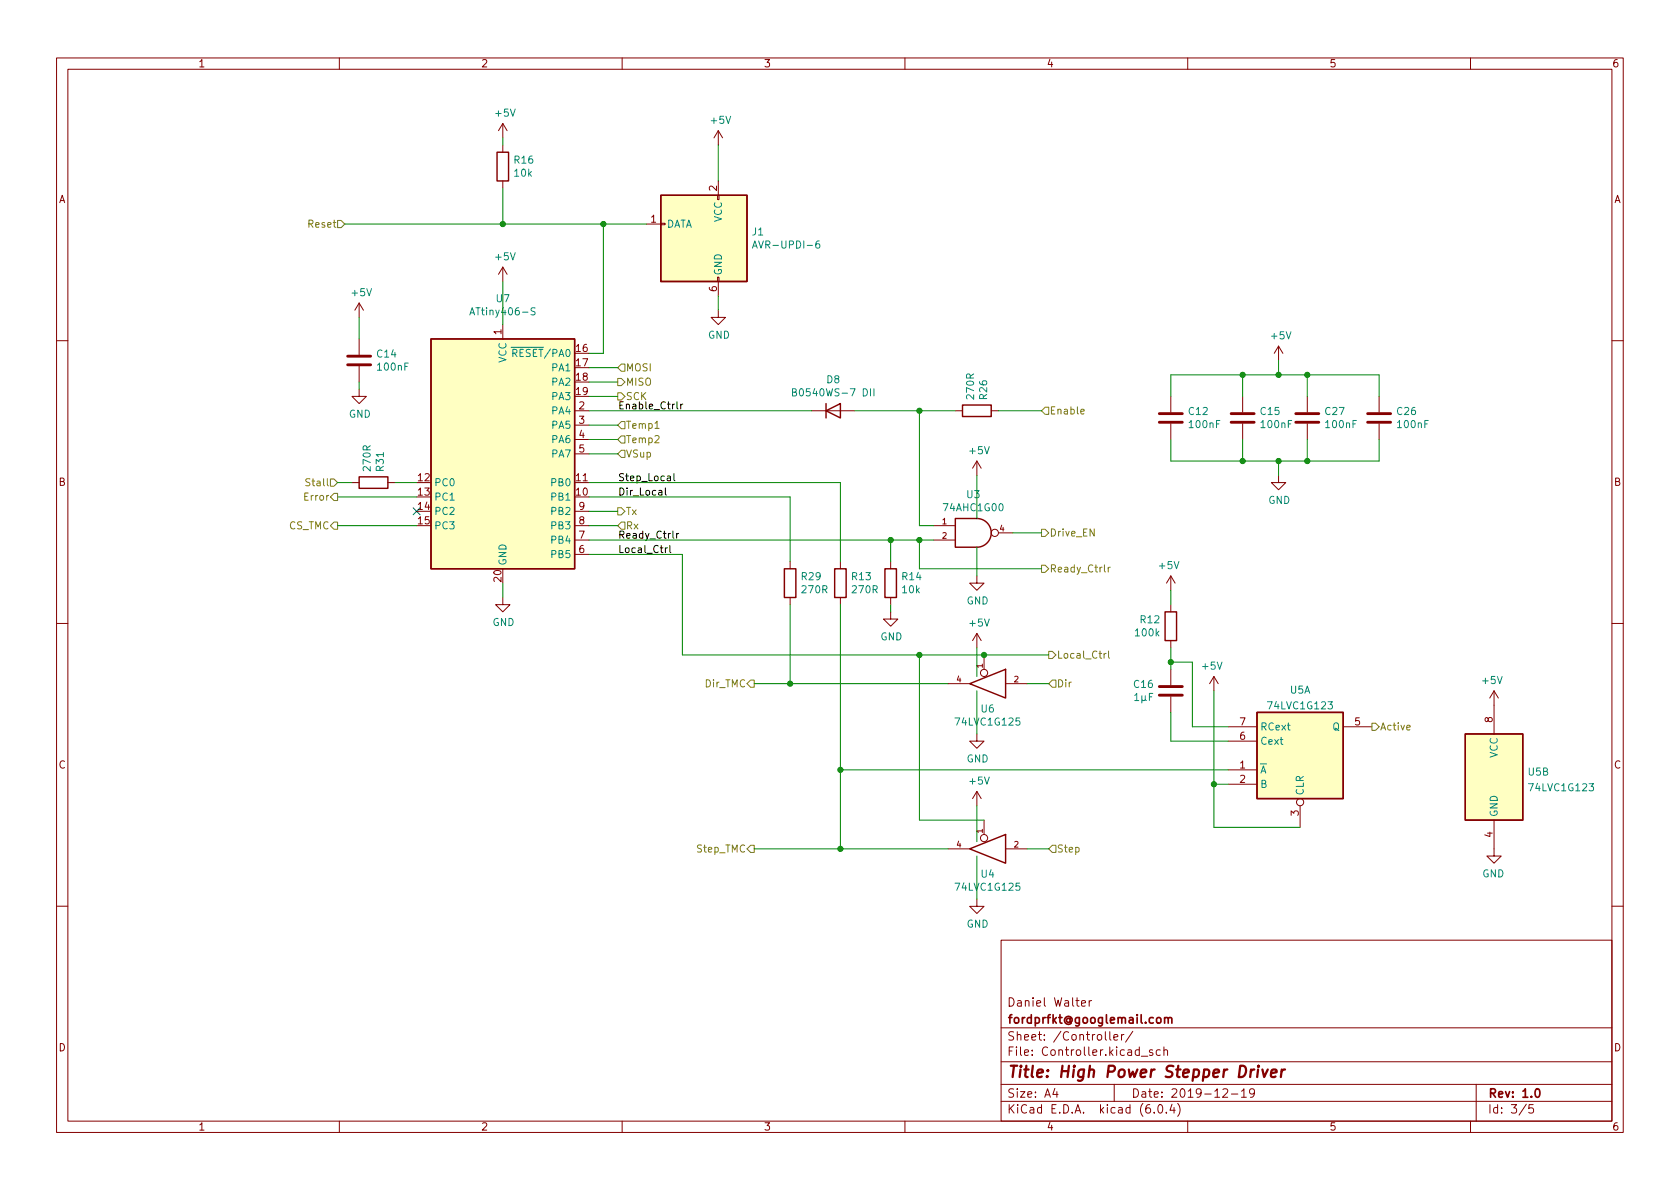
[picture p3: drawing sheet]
<svg xmlns="http://www.w3.org/2000/svg" width="297mm" height="210mm" viewBox="0 0 297 210" stroke-linecap="round" stroke-linejoin="round" font-family="sans-serif">
<g fill="none" stroke="#840000" stroke-width=".18">
<path d="M10 10.2h277v190.1h-277zM12 12.2h273v186.1h-273zM60 10.2v2M110 10.2v2M160 10.2v2M210 10.2v2M260 10.2v2M88.9 21.8v2.6M88.9 25.6v1.3M88.9 32v1.3M88.9 21.8l-.8 1.3M88.9 21.8l.8 1.3"/>
<path d="M114.3 39.6h2.5M116.8 39.5h.8v.2h-.8zM126.9 34.5h.2v.8h-.2zM127 23.1v2.5M127 32v2.5M127 23.1l-.8 1.3M127 23.1l.8 1.3M63.5 53.6l-.8 1.3M63.5 53.6v2.5M63.5 59.9v2.8M63.5 53.6l.8 1.3M88.9 47.2v2.6"/>
<path d="M88.9 57.4v2.5M88.9 47.2l-.8 1.3M88.9 47.2l.8 1.3M126.9 49h.2v.8h-.2zM127 54.9v1.2h1.3l-1.3 1.3-1.3-1.3h1.3M127 49.8v2.5M10 60.2h2M63.5 68.8v1.3h1.3l-1.3 1.3-1.3-1.3h1.3M63.5 64.8v2.8M101.6 72.6h2.5M101.6 75.2h2.5M101.6 77.7h2.5"/>
<path d="M143.5 72.6h7.6M168.9 72.6h1.3M175.3 72.6h1.2M207 70.1v2.8M207 74.9v2.8M219.7 70.1v2.8M219.7 74.9v2.8M226.1 61.2l-.8 1.3M226.1 61.2v2.5M226.1 61.2l.7 1.3M231.1 70.1v2.8M231.1 74.9v2.8"/>
<path d="M243.8 70.1v2.8M243.8 74.9v2.8M285 60.2h2M62.2 85.3h1.3M68.6 85.3h1.2M101.6 93h2.5M101.6 95.5h2.5M101.6 85.3h2.5M101.6 80.3h2.5M101.6 98h2.5M101.6 90.4h2.5M139.7 99.3v1.3"/>
<path d="M148.6 99.3v1.3M157.5 99.3v1.3M165.1 93h3.8M165.1 95.5h3.8M172.7 81.5l-.7 1.3M172.7 81.5v2.6M172.7 81.5l.8 1.3M176.5 94.2h2.6M226.1 84.1v1.2h1.2l-1.2 1.3-1.3-1.3h1.3M10 110.2h2M88.9 105.7v1.2h1.3l-1.3 1.3-1.3-1.3h1.3M139.7 105.7v1.2"/>
<path d="M148.6 105.7v1.2M157.5 108.2v1.3h1.2l-1.2 1.2-1.3-1.2h1.3M157.5 105.7v1.2M172.7 101.8v1.3h1.3l-1.3 1.3-1.3-1.3h1.3M172.7 112v2.5M172.7 112l-.7 1.3M172.7 112l.8 1.3M174 115.8v2.6M207 101.8v2.6M207 106.9v1.3M207 113.3v1.2M207 118.4v2.8"/>
<path d="M207 101.8l.8 1.3M207 101.8l-.8 1.3M214.6 119.6l.8 1.3M214.6 119.6v2.6M214.6 119.6l-.7 1.3M285 110.2h2M167.6 120.9h3.8M172.7 129.8v1.3h1.3l-1.3 1.2-1.3-1.2h1.3M172.7 139.9v2.6M172.7 139.9l-.7 1.3M172.7 139.9l.8 1.3M177.8 120.9h3.8"/>
<path d="M207 123.2v2.8M217.2 136.1h5M217.2 138.7h5M217.2 128.5h5M217.2 131.1h5M237.5 128.5h5.1M264.2 122.2v7.6M264.2 122.2l.7 1.2M264.2 122.2l-.8 1.2M167.6 150.1h3.8M172.7 159v1.3h1.3l-1.3 1.2-1.3-1.2h1.3M174 145v2.6"/>
<path d="M177.8 150.1h3.8M229.9 142.5v3.8M264.2 145v6.4h-1.3l1.3 1.2 1.2-1.2h-1.2M10 160.2h2M177 166.3h108v32h-108zM191.2 177.4l.7-.1v-.3l-.5-.1-.2 .2 .1 .8h.6M192.6 176.9v1M193 176.9l-.3 .1-.1 .2M285 160.2h2M60 198.3v2M110 198.3v2M160 198.3v2"/>
<path d="M177 194.8h108M177 191.8h108M177 187.8h108M177 181.8h108M186.5 192.5l-.4 1h1M186.9 193v1M195.4 182.4v1.3l.2 .2M196.2 182.4v1.3l.2 .2M196.9 183.4l.7-.1v-.3l-.5-.1-.2 .2 .1 .8h.6M197 191.8v3M198.3 182.9v1M198.7 182.9l-.3 .1-.1 .2"/>
<path d="M200.3 182.4l-1.3 1.9M201.8 186.8h1.1M203.8 185.7l-.4-.1-.2 .2 .1 .3 .5 .1v.4h-.6M204.1 196.7v.1M204.9 195.4l.2-.1a.81 .81 0 0 1 .6 .7 .81 .81 0 0 1-.3 .8h-.2a.81 .81 0 0 1-.6-.6 .81 .81 0 0 1 .3-.8zM205.1 185.7l-.4-.1-.3 .3v.4l.2 .3h.5M205.8 185.8l.2-.2 .4 .1v.9M205.8 185.1v1.5M206.2 196.7v.1M207.2 195.3l-.3 1h.9M207.6 195.8v1M208.2 195.1a1.72 1.72 0 0 1 0 2.3"/>
<path d="M210 198.3v2M216.2 192.7l.6-.2 .2 .2 .1 .3-1 1h1M217.7 193.5h1.2M219.5 193l.4-.5v1.5M219.5 194h.9M221.8 193.2l-.3 .3-.4-.1-.2-.2 .2-.6 .4-.1 .2 .2a.99 .99 0 0 1-.3 1.3h-.3M260 198.3v2M261 191.8v6.5M269.9 195.3l-1.3 1.9M271.1 195.3h-.7l-.1 .7 .2-.1 .5 .1 .2 .2-.1 .5-.2 .1-.6-.1"/>
<circle cx="175.9" cy="94.2" r=".63"/>
<circle cx="174" cy="119" r=".63"/>
<circle cx="174" cy="148.2" r=".63"/>
<circle cx="229.9" cy="141.9" r=".63"/>
</g>
<path d="M205.9 179.9v1M205.9 180.1l.2-.2 .4 .1 .1 .9M206.6 180.1l.2-.2 .3 .1 .1 .9M271.6 192.6l.2-.1a.82 .82 0 0 1 .6 .7 .82 .82 0 0 1-.3 .8h-.2a.81 .81 0 0 1-.6-.6 .81 .81 0 0 1 .3-.8z" fill="none" stroke="#840000" stroke-width=".3"/>
<path d="M222.4 189.1l-.1 1.4M222.5 188.5l-.1 .1 .1 .1 .1-.1-.1-.1v.2M223.2 189.1l.3 1.4 .7-1.4M224.7 189.8l1-.2v-.4l-.2-.1-.6 .1-.2 1 .2 .3 .6-.1M226.6 189.1l-.1 1.4M227.2 189.1l-.4 .1-.2 .3" fill="none" stroke="#840000" stroke-width=".4"/>
<path d="M61.5 64.5h4M61.5 63h4M205 74.7h4M205 73.1h4M217.7 74.7h4M217.7 73.1h4M229.1 74.7h4.1M229.1 73.1h4.1M241.8 74.7h4.1M241.8 73.1h4.1M205 121.4h4M205 122.9h4" fill="none" stroke="#840000" stroke-width=".51"/>
<g fill="#ffffc2" stroke="#ffffc2" stroke-width=".18">
<path d="M259.1 129.8h10.1v15.2h-10.1z"/>
<path d="M222.2 126h15.3v15.2h-15.3z"/>
<path d="M76.2 59.9h25.4v40.7h-25.4z"/>
<path d="M116.8 34.5h15.3v15.3h-15.3z"/>
</g>
<g fill="none" stroke="#840000" stroke-width=".25">
<path d="M87.9 26.9h2v5.1h-2zM116.8 34.5h15.3v15.3h-15.3zM76.2 59.9h25.4v40.7h-25.4zM146 72.6l2.6-1.2v2.5zM146 71.4v2.5M170.2 71.6h5.1v2.1h-5.1zM63.5 84.3h5.1v2.1h-5.1zM172.7 91.7h-3.8v5.1h3.8M172.7 91.7a2.54 2.54 0 0 1 2.6 2.5 2.54 2.54 0 0 1-2.6 2.6M138.7 100.6h2v5.1h-2zM147.6 100.6h2v5.1h-2zM156.5 100.6h2v5.1h-2z"/>
<path d="M206 108.2h2v5.1h-2zM171.4 120.9l6.4-2.5v5zM222.2 126h15.3v15.2h-15.3zM259.1 129.8h10.1v15.2h-10.1zM171.4 150.1l6.4-2.5v5z"/>
</g>
<g fill="none" stroke="#008484" stroke-width=".18">
<path d="M83.1 55.7l.4-1.3 .4 1.3M83.2 55.3h.6M94.6 54.5l-.5-.1-.2 .1v.4l.6 .2 .1 .3-.2 .3-.5-.1M133 43.9l.5-1.3 .4 1.3M133.2 43.5h.6M144.8 42.6l-.3 .1a.85 .85 0 0 0 0 1.2l.4-.1 .1-.5-.3-.2h-.3l-.2 .2M140.1 69.3h.6l.1-.2-.1-.2-.6-.2v1.3h.5l.2-.1v-.3l-.3-.3M153.9 68.7v1.3M154.5 68.7v1.3M200.6 123l.4-.4v1.3M200.6 123.9h.7M201.9 123v1.3"/>
<path d="M202.5 123.7l.2 .2M202.5 123l-.1 .8-.3 .1-.2-.2M203.2 123.2h.4M203.8 122.6h-.6v1.3"/>
</g>
<g fill="none" stroke="#848400" stroke-width=".18">
<path d="M59.7 39h.6l.7 .6-.7 .7h-.6zM109.2 66.9h.7l.6 .7-.6 .6h-.7zM109.2 69.5h.7l.6 .6-.6 .6h-.7zM109.9 64.4h.6v1.3h-.6l-.7-.7zM109.9 74.5h.6v1.3h-.6l-.7-.6zM109.9 77.1h.6v1.3h-.6l-.7-.7zM115.8 75.8h.7M184.8 72h.6v1.3h-.6l-.7-.7zM191.1 72.8l.6-.1-.1-.3h-.3l-.2 .1 .1 .7h.4M58.4 84.7h.7l.6 .6-.6 .7h-.7zM59.1 92.3h.6v1.3h-.6l-.7-.6zM59.1 87.2h.6v1.3h-.6l-.7-.6z"/>
<path d="M109.2 80.3l.7-.7h.6v1.3h-.6zM109.2 93l.7-.7h.6v1.3h-.6zM109.2 89.8h.7l.6 .6-.6 .7h-.7zM184.1 93.6h.7l.6 .6-.6 .7h-.7zM184.1 99.9h.7l.6 .7-.6 .6h-.7zM185.4 115.2h.7l.6 .6-.6 .7h-.7zM195.6 115.5l-.4 .3M195.9 100.3v.9M196 115.1v1.1l.2 .2M196.3 100.3l-.4 .2M132.7 120.3h.6v1.2h-.6l-.6-.6zM186.1 120.3h.6v1.2h-.6l-.7-.6z"/>
<path d="M242.6 127.9h.6l.6 .6-.6 .7h-.6zM248.7 128.7l.6-.2v-.2l-.4-.1-.2 .2 .1 .6h.5M132.7 149.5h.6v1.2h-.6l-.6-.6zM186.1 149.5h.6v1.2h-.6l-.7-.6z"/>
</g>
<path d="M119.7 71v1.1l.2 .2M120.4 71.5v.8M120.7 71.5l-.3 .2M117.6 86.3v1.1l.2 .2M118 96.9l-.4 .2M118.4 96.4v1.1l.2 .2M119.2 83.7v1.1l.1 .2M119.6 94.3v.9M120 94.3l-.4 .3" fill="none" stroke="#000" stroke-width=".18"/>
<g fill="none" stroke="#008400" stroke-width=".18">
<path d="M61 39.6h53.3M88.9 24.4v1.2M88.9 33.3v6.3M106.7 39.6v22.9h-2.6M127 25.6v6.4M63.5 56.1v3.8M88.9 49.8v7.6M127 52.3v2.6M63.5 67.6v1.2M104.1 72.6h39.4M104.1 75.2h5.1M104.1 77.7h5.1"/>
<path d="M104.1 67.6h5.1M104.1 70.1h5.1M104.1 65h5.1M151.1 72.6h17.8M162.6 72.6v20.4h2.5M176.5 72.6h7.6M207 70.1v-3.8h36.8v3.8M207 77.7v3.8h36.8v-3.8M219.7 66.3v3.8M219.7 77.7v3.8M226.1 63.7v2.6M231.1 66.3v3.8"/>
<path d="M231.1 77.7v3.8M59.7 87.9h14M59.7 93h14M59.7 85.3h2.5M69.8 85.3h3.9M104.1 87.9h35.6v11.4M104.1 98h16.5v17.8h64.8M104.1 95.5h61M104.1 85.3h44.5v14M104.1 93h5.1M104.1 80.3h5.1M104.1 90.4h5.1"/>
<path d="M157.5 95.5v3.8M162.6 95.5v5.1h21.5M172.7 84.1v7.6M172.7 96.8v5M179.1 94.2h5M226.1 81.5v2.6M88.9 103.1v2.6M139.7 106.9v14M148.6 106.9v43.2M157.5 106.9v1.3M162.6 115.8v29.2h11.4M172.7 114.5v5.1"/>
<path d="M207 104.4v2.5M207 114.5v3.9M207 117.1h3.8v11.4h6.4M133.3 120.9h34.3M148.6 136.1h68.6M172.7 122.2v7.6M181.6 120.9h3.8M207 126v5.1h10.2M214.6 138.7h2.6M214.6 122.2v24.1h15.3M133.3 150.1h34.3M172.7 142.5v6.3"/>
<path d="M172.7 151.4v7.6M181.6 150.1h3.8"/>
</g>
<path d="M73.1 89.8l1.2 1.2M74.3 89.8l-1.2 1.2" fill="none" stroke="#000084" stroke-width=".18"/>
<g fill="#008400" stroke="#008400" stroke-width=".18">
<circle cx="226.1" cy="66.3" r=".46"/>
<circle cx="219.7" cy="66.3" r=".46"/>
<circle cx="214.6" cy="138.7" r=".46"/>
<circle cx="231.1" cy="81.5" r=".46"/>
<circle cx="231.1" cy="66.3" r=".46"/>
<circle cx="226.1" cy="81.5" r=".46"/>
<circle cx="219.7" cy="81.5" r=".46"/>
<circle cx="139.7" cy="120.9" r=".46"/>
<circle cx="157.5" cy="95.5" r=".46"/>
<circle cx="162.6" cy="95.5" r=".46"/>
<circle cx="162.6" cy="72.6" r=".46"/>
<circle cx="162.6" cy="115.8" r=".46"/>
<circle cx="148.6" cy="150.1" r=".46"/>
<circle cx="148.6" cy="136.1" r=".46"/>
<circle cx="106.7" cy="39.6" r=".46"/>
<circle cx="88.9" cy="39.6" r=".46"/>
<circle cx="174" cy="115.8" r=".46"/>
<circle cx="207" cy="117.1" r=".46"/>
</g>
<text font-size="2.8" fill="#840000" x="178" y="190.6">Title: High Power Stepper Driver</text>
<g font-size="2.1" fill="#840000">
<text x="178" y="178">Daniel Walter</text>
<text x="178" y="184">Sheet: /Controller/</text>
<text x="178" y="181">fordprfkt@googlemail.com</text>
<text x="178" y="186.7">File: Controller.kicad_sch</text>
<text x="178" y="196.9">KiCad E.D.A. kicad (6.0.4)</text>
<text x="178" y="194.1">Size: A4</text>
<text x="200" y="194.1">Date: 2019-12-19</text>
<text x="263" y="194.1">Rev: 1.0</text>
<text x="263" y="196.9">Id: 3/5</text>
</g>
<g font-size="1.8" fill="#840000">
<text x="35" y="11.9">1</text>
<text x="85" y="11.9">2</text>
<text x="135" y="11.9">3</text>
<text x="185" y="11.9">4</text>
<text x="235" y="11.9">5</text>
<text x="285" y="11.9">6</text>
<text x="10.3" y="35.9">A</text>
<text x="126.7" y="33.8" transform="rotate(-90 126.7 33.8)">2</text>
<text x="285.3" y="35.9">A</text>
<text x="115.1" y="39.4">1</text>
<text x="126.7" y="51.5" transform="rotate(-90 126.7 51.5)">6</text>
<text x="88.6" y="59.2" transform="rotate(-90 88.6 59.2)">1</text>
<text x="101.9" y="62.2">16</text>
<text x="101.9" y="64.8">17</text>
<text x="101.9" y="67.3">18</text>
<text x="101.9" y="69.8">19</text>
<text x="102.4" y="72.4">2</text>
<text x="102.4" y="74.9">3</text>
<text x="102.4" y="77.5">4</text>
<text x="102.4" y="80">5</text>
<text x="10.3" y="85.9">B</text>
<text x="73.9" y="85.1">12</text>
<text x="73.9" y="87.6">13</text>
<text x="101.9" y="87.6">10</text>
<text x="101.9" y="85.1">11</text>
<text x="285.3" y="85.9">B</text>
<text x="73.9" y="90.2">14</text>
<text x="73.9" y="92.7">15</text>
<text x="102.4" y="95.2">7</text>
<text x="102.4" y="92.7">8</text>
<text x="102.4" y="90.2">9</text>
<text x="102.4" y="97.8">6</text>
<text x="88.6" y="102.8" transform="rotate(-90 88.6 102.8)">20</text>
<text x="219.2" y="130.8">6</text>
<text x="219.2" y="128.3">7</text>
<text x="239.5" y="128.3">5</text>
<text x="263.9" y="127.7" transform="rotate(-90 263.9 127.7)">8</text>
<text x="10.3" y="135.9">C</text>
<text x="219.2" y="135.9">1</text>
<text x="285.3" y="135.9">C</text>
<text x="219.2" y="138.4">2</text>
<text x="229.6" y="144.3" transform="rotate(-90 229.6 144.3)">3</text>
<text x="263.9" y="148.1" transform="rotate(-90 263.9 148.1)">4</text>
<text x="10.3" y="185.9">D</text>
<text x="285.3" y="185.9">D</text>
<text x="35" y="199.9">1</text>
<text x="85" y="199.9">2</text>
<text x="135" y="199.9">3</text>
<text x="185" y="199.9">4</text>
<text x="235" y="199.9">5</text>
<text x="285" y="199.9">6</text>
</g>
<g font-size="1.8" fill="#008484">
<text x="87.7" y="20.6">+5V</text>
<text x="125.8" y="21.9">+5V</text>
<text x="91" y="28.9">R16</text>
<text x="91" y="31.2">10k</text>
<text x="117.9" y="40.3">DATA</text>
<text x="127.6" y="39.3" transform="rotate(-90 127.6 39.3)">VCC</text>
<text x="133" y="41.6">J1</text>
<text x="87.7" y="46">+5V</text>
<text x="134" y="43.9">AVR-UPDI-6</text>
<text x="62.3" y="52.4">+5V</text>
<text x="87.8" y="53.4">U7</text>
<text x="127.6" y="48.8" transform="rotate(-90 127.6 48.8)">GND</text>
<text x="83.8" y="55.7">ATtiny406-S</text>
<text x="125.2" y="59.9">GND</text>
<text x="224.8" y="60">+5V</text>
<text x="66.7" y="63.2">C14</text>
<text x="66.9" y="65.5">100nF</text>
<text x="89.5" y="64.2" transform="rotate(-90 89.5 64.2)">VCC</text>
<text x="89.9" y="63.1">~{RESET}/PA0</text>
<text x="97.7" y="65.7">PA1</text>
<text x="97.7" y="68.2">PA2</text>
<text x="97.7" y="70.7">PA3</text>
<text x="141.1" y="70.1">B0540WS-7 DII</text>
<text x="146.2" y="67.8">D8</text>
<text x="172.2" y="70.4" transform="rotate(-90 172.2 70.4)">270R</text>
<text x="174.5" y="70.6" transform="rotate(-90 174.5 70.6)">R26</text>
<text x="61.7" y="73.9">GND</text>
<text x="97.7" y="73.3">PA4</text>
<text x="97.7" y="75.8">PA5</text>
<text x="210.2" y="73.4">C12</text>
<text x="210.4" y="75.7">100nF</text>
<text x="222.9" y="73.4">C15</text>
<text x="223.1" y="75.7">100nF</text>
<text x="234.4" y="73.4">C27</text>
<text x="234.5" y="75.7">100nF</text>
<text x="247.1" y="73.4">C26</text>
<text x="247.2" y="75.7">100nF</text>
<text x="65.5" y="83.1" transform="rotate(-90 65.5 83.1)">270R</text>
<text x="67.8" y="83.3" transform="rotate(-90 67.8 83.3)">R31</text>
<text x="97.7" y="78.4">PA6</text>
<text x="97.7" y="80.9">PA7</text>
<text x="171.5" y="80.3">+5V</text>
<text x="76.7" y="86">PC0</text>
<text x="76.7" y="88.5">PC1</text>
<text x="97.7" y="88.5">PB1</text>
<text x="97.7" y="86">PB0</text>
<text x="171" y="88.1">U3</text>
<text x="224.2" y="89.1">GND</text>
<text x="76.7" y="91.1">PC2</text>
<text x="76.7" y="93.6">PC3</text>
<text x="97.7" y="93.6">PB3</text>
<text x="97.7" y="91.1">PB2</text>
<text x="167" y="90.4">74AHC1G00</text>
<text x="89.5" y="100.1" transform="rotate(-90 89.5 100.1)">GND</text>
<text x="97.7" y="98.7">PB5</text>
<text x="97.7" y="96.1">PB4</text>
<text x="205" y="100.6">+5V</text>
<text x="141.8" y="102.6">R29</text>
<text x="141.9" y="104.9">270R</text>
<text x="150.7" y="102.6">R13</text>
<text x="150.8" y="104.9">270R</text>
<text x="159.6" y="102.6">R14</text>
<text x="159.6" y="104.9">10k</text>
<text x="170.9" y="106.9">GND</text>
<text x="87.1" y="110.7">GND</text>
<text x="155.6" y="113.2">GND</text>
<text x="171.5" y="110.8">+5V</text>
<text x="200.9" y="112.5">100k</text>
<text x="201.7" y="110.2">R12</text>
<text x="212.7" y="118.4">+5V</text>
<text x="173.5" y="126">U6</text>
<text x="200.5" y="121.6">C16</text>
<text x="224.5" y="125.4">74LVC1G123</text>
<text x="228.1" y="122.6">U5A</text>
<text x="262.2" y="120.9">+5V</text>
<text x="169.2" y="128.3">74LVC1G125</text>
<text x="222.8" y="131.7">Cext</text>
<text x="222.8" y="129.2">RCext</text>
<text x="235.6" y="129.2">Q</text>
<text x="170.9" y="134.8">GND</text>
<text x="222.8" y="136.8">~{A}</text>
<text x="264.8" y="134" transform="rotate(-90 264.8 134)">VCC</text>
<text x="270.2" y="137.1">U5B</text>
<text x="171.5" y="138.7">+5V</text>
<text x="222.8" y="139.3">B</text>
<text x="230.5" y="140.7" transform="rotate(-90 230.5 140.7)">CLR</text>
<text x="270.6" y="139.9">74LVC1G123</text>
<text x="264.8" y="144.5" transform="rotate(-90 264.8 144.5)">GND</text>
<text x="173.5" y="155.2">U4</text>
<text x="262.1" y="155.1">GND</text>
<text x="169.2" y="157.5">74LVC1G125</text>
<text x="170.9" y="164">GND</text>
</g>
<g font-size="1.8" fill="#848400">
<text x="54.8" y="40.3">Reset</text>
<text x="110.6" y="65.7">MOSI</text>
<text x="110.6" y="68.2">MISO</text>
<text x="110.6" y="70.7">SCK</text>
<text x="110.6" y="75.8">Temp1</text>
<text x="185.5" y="73.3">Enable</text>
<text x="110.6" y="78.4">Temp2</text>
<text x="110.6" y="80.9">VSup</text>
<text x="54" y="88.5">Error</text>
<text x="54.6" y="86">Stall</text>
<text x="51" y="93.6">CS_TMC</text>
<text x="110.6" y="93.6">Rx</text>
<text x="110.6" y="91.1">Tx</text>
<text x="185.5" y="94.9">Drive_EN</text>
<text x="185.5" y="101.2">Ready_Ctrlr</text>
<text x="186.8" y="116.5">Local_Ctrl</text>
<text x="124.7" y="121.5">Dir_TMC</text>
<text x="186.8" y="121.5">Dir</text>
<text x="243.9" y="129.2">Active</text>
<text x="123.3" y="150.7">Step_TMC</text>
<text x="186.8" y="150.7">Step</text>
</g>
<g font-size="1.8">
<text x="109.2" y="72.4">Enable_Ctrlr</text>
<text x="109.2" y="85.1">Step_Local</text>
<text x="109.2" y="87.6">Dir_Local</text>
<text x="109.2" y="95.2">Ready_Ctrlr</text>
<text x="109.2" y="97.8">Local_Ctrl</text>
</g>
<g font-size="1.4" fill="#840000">
<text x="166.6" y="92.7">1</text>
<text x="166.6" y="95.2">2</text>
<text x="176.8" y="94">4</text>
<text x="173.7" y="118.1" transform="rotate(-90 173.7 118.1)">1</text>
<text x="169.2" y="120.6">4</text>
<text x="179.3" y="120.6">2</text>
<text x="169.2" y="149.9">4</text>
<text x="173.7" y="147.3" transform="rotate(-90 173.7 147.3)">1</text>
<text x="179.3" y="149.9">2</text>
</g>
</svg>
